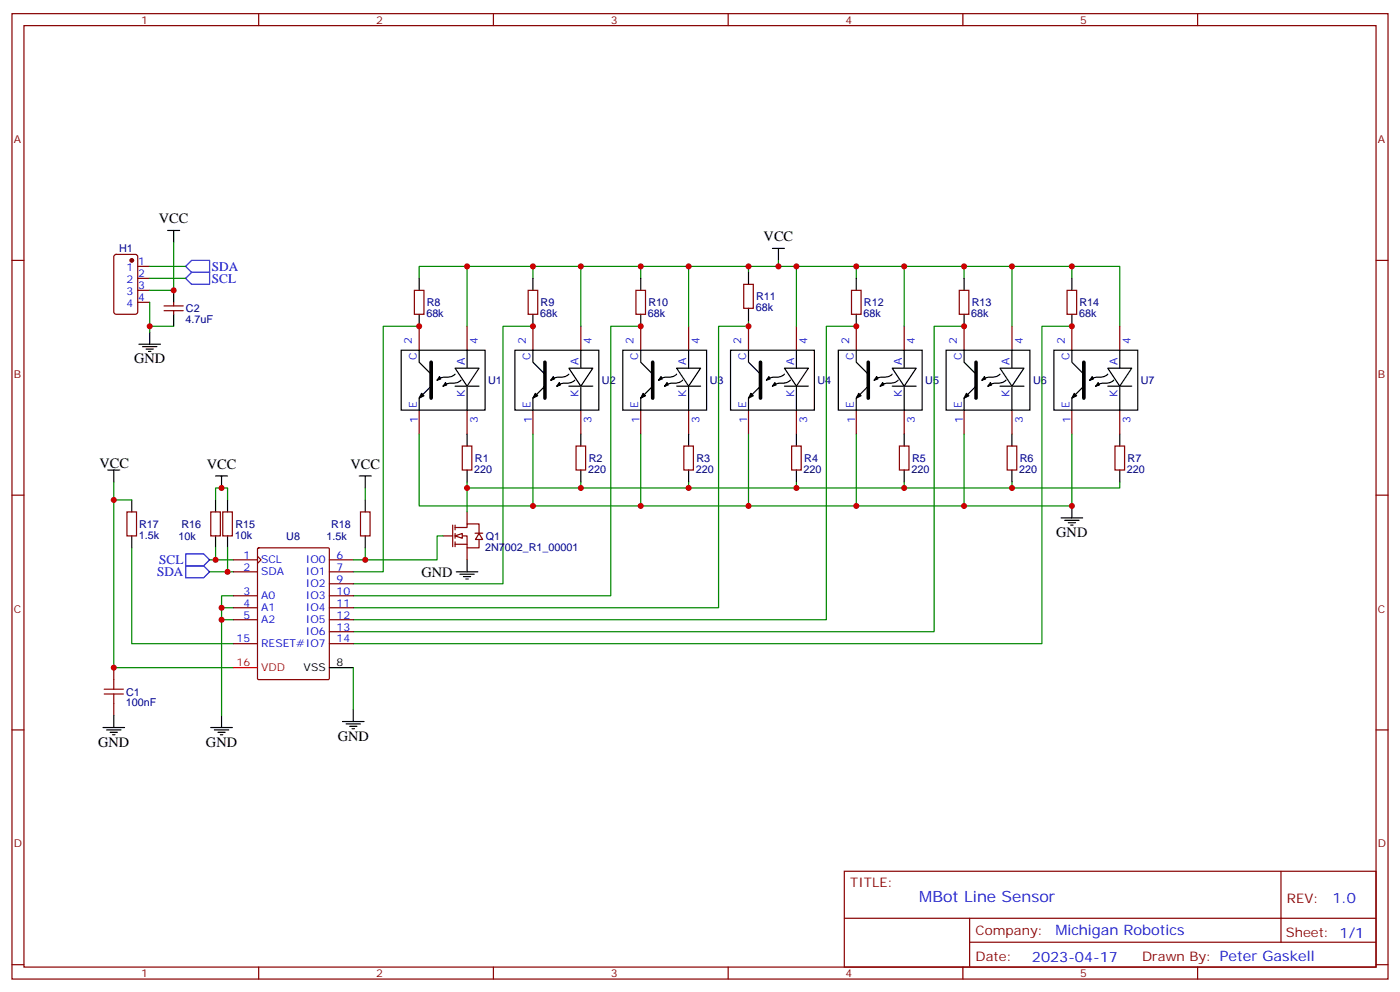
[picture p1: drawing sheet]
<svg xmlns="http://www.w3.org/2000/svg" width="412mm" height="292mm" viewBox="0 0 412 292" stroke-linecap="round" stroke-linejoin="round" font-family="sans-serif">
<g fill="none" stroke="#870000" stroke-width=".35">
<path d="M3.5 4h405.4v284.4h-405.4zM7.1 7.5h398.2v277.3h-398.2zM76.2 4v3.5M145.3 4v3.5M214.5 4v3.5M283.6 4v3.5M352.8 4v3.5M3.5 76.7h3.6M33.7 75.1l.5-.2h5.7l.6 .5 .1 16.5-.5 .6-5.9 .1-.6-.5-.1-16.5zM40.6 78.5h3.5M405.3 76.7h3.6M40.6 82h3.5"/>
<path d="M40.6 85.5h3.5M40.6 89h3.5M48.3 91.5h5.7M48.3 90.1h5.7M51.2 89v1.1M51.2 91.5v1.1M123.5 96.1v7.1M137.6 96.1v7.1M157 96.1v7.1M171.1 96.1v7.1M188.7 96.1v7.1M202.8 96.1v7.1"/>
<path d="M220.5 96.1v7.1M234.6 96.1v7.1M252.2 96.1v7.1M266.3 96.1v7.1M284 96.1v7.1M298.1 96.1v7.1M315.7 96.1v7.1M329.8 96.1v7.1M123.5 120.8v7M136.2 131.4h2.8v7h-2.8zM137.6 120.8v7M157 120.8v7"/>
<path d="M169.7 131.4h2.8v7h-2.8zM171.1 120.8v7M188.7 120.8v7M201.4 131.4h2.9v7h-2.9zM202.8 120.8v7M220.5 120.8v7M233.2 131.4h2.8v7h-2.8zM234.6 120.8v7M252.2 120.8v7M264.9 131.4h2.9v7h-2.9zM266.3 120.8v7M284 120.8v7"/>
<path d="M296.7 131.4h2.8v7h-2.8zM298.1 120.8v7M315.7 120.8v7M328.4 131.4h2.9v7h-2.9zM329.8 120.8v7M3.5 145.8h3.6M37.4 150.8h2.8v7h-2.8zM62.1 150.8h2.8v7h-2.8zM65.6 150.8h2.8v7h-2.8zM130.5 157.8h2.8M133.3 154.7v6.3M134.1 157.8h3.5v3.6h3.5v-2.5"/>
<path d="M134.1 155.4h3.5v-1.1h3.5v2.8M134.1 154.7v1.4M134.1 157.1v1.4M134.1 159.6v1.4M137.6 150.8v3.5M139.9 157h2.3M141.1 157.1l1.1 1.8h-2.1zM405.3 145.8h3.6M68.8 164.9h7M68.8 168.4h7M68.8 175.5h7M68.8 179h7"/>
<path d="M75.8 163.8l1.1 1.1-1.1 1M75.9 161.5l.3-.1h20.5l.3 .1v38.3l-.2 .3-20.6 .1-.3-.2zM97 164.9h7.1M97 168.4h7.1M97 175.5h7.1M97 179h7.1M97 171.9h7.1M134.1 160.3h3.5M137.6 161.4v3.5M33.5 196.6v3.6M68.8 182.5h7M68.8 189.6h7"/>
<path d="M97 182.5h7.1M97 186.1h7.1M97 189.6h7.1M3.5 215h3.6M33.5 207.2v3.5M405.3 215h3.6M248.7 256.6h156.6v28.2h-156.6zM377.3 256.6v20.9M248.7 270.5h156.5M285.6 277.5h119.6M285.6 270.5v14.1M3.5 284.1h3.6"/>
<path d="M76.2 284.8v3.6M145.3 284.8v3.6M214.5 284.8v3.6M283.6 284.8v3.6M352.8 284.8v3.6M405.3 284.1h3.6"/>
</g>
<g fill="none" stroke="#000" stroke-width=".35">
<path d="M49.4 67.9h3.5M51.2 67.9v3.5M44.1 97.9v3.5M51.2 85.5v3.5M51.2 92.6v3.5M40.9 101.4h6.4M42 102.1h4.2M43 102.8h2.2M43.7 103.5h.7M118.2 103.2h24.7v17.6h-24.7zM123.5 103.2v3.5l3.5 3.5M127 113.7l-3.5 3.6v3.5"/>
<path d="M129.5 110.9l.3 .7-1 .4zM131.2 112.7l.4 .7-1.1 .3zM134.1 108.4h7l-3.5 5.3zM134.1 110.2a4.6 4.6 0 0 1-3.6 .9l-1.1 .4-.6 .5M134.1 113.7h7M135.8 112a4.6 4.6 0 0 1-3.5 .9l-1.2 .4-.6 .4M137.6 103.2v5.2M137.6 114.1v6.7M151.7 103.2h24.7v17.6h-24.7zM157 103.2v3.5l3.5 3.5M160.5 113.7l-3.5 3.6v3.5M163 110.9l.3 .7-1 .4z"/>
<path d="M164.7 112.7l.4 .7-1.1 .3zM167.6 108.4h7l-3.5 5.3zM167.6 110.2a4.6 4.6 0 0 1-3.6 .9l-1.1 .4-.6 .5M167.6 113.7h7M169.3 112a4.6 4.6 0 0 1-3.5 .9l-1.2 .4-.6 .4M171.1 103.2v5.2M171.1 114.1v6.7M183.4 103.2h24.7v17.6h-24.7zM188.7 103.2v3.5l3.6 3.5M192.3 113.7l-3.6 3.6v3.5M194.7 110.9l.4 .7-1.1 .4zM196.5 112.7l.3 .7-1 .3z"/>
<path d="M199.3 108.4h7.1l-3.6 5.3zM199.3 110.2a4.6 4.6 0 0 1-3.5 .9l-1.2 .4-.6 .5M199.3 113.7h7.1M201.1 112a4.6 4.6 0 0 1-3.5 .9l-1.2 .4-.6 .4M202.8 103.2v5.2M202.8 114.1v6.7M215.2 103.2h24.7v17.6h-24.7zM220.5 103.2v3.5l3.5 3.5M224 113.7l-3.5 3.6v3.5M226.5 110.9l.3 .7-1 .4zM228.2 112.7l.4 .7-1.1 .3zM231.1 108.4h7l-3.5 5.3z"/>
<path d="M231.1 110.2a4.6 4.6 0 0 1-3.6 .9l-1.1 .4-.6 .5M231.1 113.7h7M232.8 112a4.6 4.6 0 0 1-3.5 .9l-1.2 .4-.6 .4M234.6 103.2v5.2M234.6 114.1v6.7M246.9 103.2h24.7v17.6h-24.7zM252.2 103.2v3.5l3.6 3.5M255.8 113.7l-3.6 3.6v3.5M258.2 110.9l.4 .7-1.1 .4zM260 112.7l.3 .7-1 .3zM262.8 108.4h7.1l-3.6 5.3zM262.8 110.2a4.6 4.6 0 0 1-3.5 .9l-1.2 .4-.6 .5"/>
<path d="M262.8 113.7h7.1M264.6 112a4.6 4.6 0 0 1-3.5 .9l-1.2 .4-.6 .4M266.3 103.2v5.2M266.3 114.1v6.7M278.7 103.2h24.7v17.6h-24.7zM284 103.2v3.5l3.5 3.5M287.5 113.7l-3.5 3.6v3.5M290 110.9l.3 .7-1 .4zM291.7 112.7l.4 .7-1.1 .3zM294.6 108.4h7l-3.5 5.3zM294.6 110.2a4.6 4.6 0 0 1-3.6 .9l-1.1 .4-.6 .5M294.6 113.7h7"/>
<path d="M296.3 112a4.6 4.6 0 0 1-3.5 .9l-1.2 .4-.6 .4M298.1 103.2v5.2M298.1 114.1v6.7M310.4 103.2h24.7v17.6h-24.7zM315.7 103.2v3.5l3.6 3.5M319.3 113.7l-3.6 3.6v3.5M321.7 110.9l.4 .7-1.1 .4zM323.5 112.7l.3 .7-1 .3zM326.3 108.4h7.1l-3.6 5.3zM326.3 110.2a4.6 4.6 0 0 1-3.5 .9l-1.2 .4-.6 .5M326.3 113.7h7.1M328.1 112a4.6 4.6 0 0 1-3.5 .9l-1.2 .4-.6 .4"/>
<path d="M329.8 103.2v5.2M329.8 114.1v6.7M31.7 138.4h3.6M33.5 138.4v3.6M137.6 127.8v3.6M137.6 138.4v3.6M171.1 127.8v3.6M171.1 138.4v3.6M202.8 127.8v3.6M202.8 138.4v3.6M234.6 127.8v3.6M234.6 138.4v3.6"/>
<path d="M266.3 127.8v3.6M266.3 138.4v3.6M298.1 127.8v3.6M298.1 138.4v3.6M329.8 127.8v3.6M329.8 138.4v3.6M38.8 147.2v3.6M38.8 157.8v3.6M63.5 147.2v3.6M63.5 157.8v3.6M63.5 140.2h3.5M65.3 140.2v3.5"/>
<path d="M67 147.2v3.6M67 157.8v3.6M97 196.6h7.1M30.3 214.3h6.4M31.4 215h4.2M32.5 215.7h2.1M33.2 216.4h.7M33.5 210.7v3.6M62.1 214.3h6.3M63.1 215h4.3M64.2 215.7h2.1M64.9 216.4h.7"/>
<path d="M65.3 210.7v3.6M100.9 212.5h6.3M102 213.2h4.2M103 213.9h2.1M103.7 214.6h.7M104.1 209v3.5"/>
</g>
<path d="M127 106.7v10.6M160.5 106.7v10.6M192.3 106.7v10.6M224 106.7v10.6M255.8 106.7v10.6M287.5 106.7v10.6M319.3 106.7v10.6" fill="none" stroke="#000" stroke-width="1.1"/>
<path d="M124.2 115.9l.7 .7-1.4 .7zM157.7 115.9l.7 .7-1.4 .7zM189.4 115.9l.7 .7-1.4 .7zM221.2 115.9l.7 .7-1.4 .7zM252.9 115.9l.7 .7-1.4 .7zM284.7 115.9l.7 .7-1.4 .7zM316.4 115.9l.7 .7-1.4 .7z" fill="#000" stroke="#000" stroke-width=".35"/>
<g fill="none" stroke="#008700" stroke-width=".35">
<path d="M44.1 78.5h10.6M51.2 71.4v14.1h-7.1M137.6 78.5v17.6M157 78.5h31.7v3.5M171.1 78.5v17.6M188.7 78.5h31.8v1.7M202.8 78.5v17.6M220.5 78.5h14.1v17.6M234.6 78.5h17.6v3.5M252.2 78.5h14.1v17.6M266.3 78.5h31.8v17.6M284 78.5v3.5"/>
<path d="M298.1 78.5h17.6M44.1 89v8.9M44.1 82h10.6M44.1 96.1h7.1M123.5 82v-3.5h33.5v3.5M123.5 96.1h-10.6v72.3h-8.8M157 96.1h-8.8v75.8h-44.1M188.7 96.1h-8.8v79.4h-75.8M220.5 94.3v1.8h-8.8v82.9h-107.6M252.2 96.1h-8.8v86.4h-139.3M284 96.1h-8.8v90h-171.1M315.7 82v-3.5h14.1v17.6"/>
<path d="M315.7 96.1h-8.8v93.5h-202.8M188.7 127.8v21.2h31.8M33.5 142v54.6h35.3M33.5 147.2h5.3M63.5 147.2v-3.5h3.5v3.5M38.8 161.4v28.2h30M61.7 164.9h7.1M61.7 168.4h7.1M63.5 161.4v3.5M67 161.4v7M68.8 179h-3.5v3.5M68.8 175.5h-3.5v3.5"/>
<path d="M68.8 182.5h-3.5v28.2M104.1 196.6v12.4"/>
</g>
<path d="M54.7 78.5l1.7-1.8h5.3v3.5h-5.3zM56.4 80.2h5.3v3.5h-5.3l-1.7-1.7zM54.7 163.1h5.3l1.7 1.8-1.7 1.8h-5.3zM54.7 166.7h5.3l1.7 1.7-1.7 1.8h-5.3z" fill="none" stroke="#00f" stroke-width=".35"/>
<path d="M30.7 204.4h5.6M30.7 203h5.6M33.5 200.2v2.8M33.5 204.4v2.8" fill="none" stroke="#a10000" stroke-width=".35"/>
<circle cx="38.8" cy="76.7" r=".53" fill="#870000" stroke="#870000" stroke-width=".35"/>
<path d="M68.8 196.6h7" fill="none" stroke="#f00" stroke-width=".35"/>
<path d="M134.1 157.8l2.1-.7v1.4z" fill="#fff" stroke="#870000" stroke-width=".35"/>
<g fill="none" stroke="#000" stroke-width=".35">
<path d="M227.5 73.2h3.6M229.3 73.2v3.5M123.5 82v3.5M123.5 92.6v3.5M157 82v3.5M157 92.6v3.5M188.7 82v3.5M188.7 92.6v3.5M220.5 80.2v3.5M220.5 90.8v3.5M252.2 82v3.5M252.2 92.6v3.5"/>
<path d="M284 82v3.5M284 92.6v3.5M315.7 82v3.5M315.7 92.6v3.5M105.8 140.2h3.6M107.6 140.2v3.5M107.6 147.2v3.6M107.6 157.8v3.6M312.6 152.5h6.3M313.6 153.2h4.3M314.7 154h2.1M315.4 154.7h.7"/>
<path d="M315.7 149v3.5M134.4 168.4h6.4M135.5 169.1h4.2M136.5 169.8h2.1M137.2 170.5h.7M137.6 164.9v3.5"/>
</g>
<g fill="none" stroke="#008700" stroke-width=".35">
<path d="M229.3 76.7v1.8M123.5 127.8v21.2h33.5M157 127.8v21.2h31.7M220.5 127.8v21.2h31.7M252.2 127.8v21.2h31.8M284 127.8v21.2h31.7v-21.2M107.6 143.7v3.5M130.5 157.8h-1.7v7.1h-24.7M137.6 142v8.8M171.1 142v1.7h-33.5M202.8 142v1.7h-31.7M234.6 142v1.7h-31.8"/>
<path d="M266.3 142v1.7h-31.7M298.1 142v1.7h-31.8M329.8 142v1.7h-31.7M107.6 161.4v3.5"/>
</g>
<path d="M122.1 85.5h2.8v7.1h-2.8zM155.6 85.5h2.8v7.1h-2.8zM187.3 85.5h2.8v7.1h-2.8zM219.1 83.7h2.8v7.1h-2.8zM250.8 85.5h2.8v7.1h-2.8zM282.6 85.5h2.8v7.1h-2.8zM314.3 85.5h2.8v7.1h-2.8zM106.2 150.8h2.8v7h-2.8z" fill="none" stroke="#870000" stroke-width=".35"/>
<g fill="#c00">
<circle cx="157" cy="78.5" r=".88"/>
<circle cx="188.7" cy="78.5" r=".88"/>
<circle cx="137.6" cy="78.5" r=".88"/>
<circle cx="171.1" cy="78.5" r=".88"/>
<circle cx="202.8" cy="78.5" r=".88"/>
<circle cx="220.5" cy="78.5" r=".88"/>
<circle cx="234.6" cy="78.5" r=".88"/>
<circle cx="252.2" cy="78.5" r=".88"/>
<circle cx="266.3" cy="78.5" r=".88"/>
<circle cx="284" cy="78.5" r=".88"/>
<circle cx="298.1" cy="78.5" r=".88"/>
<circle cx="315.7" cy="78.5" r=".88"/>
<circle cx="220.5" cy="96.1" r=".88"/>
<circle cx="63.5" cy="164.9" r=".88"/>
<circle cx="65.3" cy="182.5" r=".88"/>
<circle cx="65.3" cy="179" r=".88"/>
<circle cx="67" cy="168.4" r=".88"/>
<circle cx="65.3" cy="143.7" r=".88"/>
<circle cx="33.5" cy="147.2" r=".88"/>
<circle cx="33.5" cy="196.6" r=".88"/>
<circle cx="51.2" cy="85.5" r=".88"/>
<circle cx="44.1" cy="96.1" r=".88"/>
<circle cx="137.6" cy="143.7" r=".88"/>
<circle cx="171.1" cy="143.7" r=".88"/>
<circle cx="202.8" cy="143.7" r=".88"/>
<circle cx="234.6" cy="143.7" r=".88"/>
<circle cx="266.3" cy="143.7" r=".88"/>
<circle cx="298.1" cy="143.7" r=".88"/>
<circle cx="284" cy="149" r=".88"/>
<circle cx="252.2" cy="149" r=".88"/>
<circle cx="220.5" cy="149" r=".88"/>
<circle cx="188.7" cy="149" r=".88"/>
<circle cx="157" cy="149" r=".88"/>
<circle cx="315.7" cy="149" r=".88"/>
<circle cx="229.3" cy="78.5" r=".88"/>
<circle cx="107.6" cy="164.9" r=".88"/>
<circle cx="123.5" cy="96.1" r=".88"/>
<circle cx="157" cy="96.1" r=".88"/>
<circle cx="188.7" cy="96.1" r=".88"/>
<circle cx="252.2" cy="96.1" r=".88"/>
<circle cx="284" cy="96.1" r=".88"/>
<circle cx="315.7" cy="96.1" r=".88"/>
</g>
<text font-size="4.6" fill="#00f" x="270.8" y="265.6">MBot Line Sensor</text>
<g font-size="4.2">
<text x="46.8" y="65.8">VCC</text>
<text x="225" y="71.1">VCC</text>
<text x="39.5" y="107">GND</text>
<text x="29.3" y="137.7">VCC</text>
<text x="60.9" y="138.1">VCC</text>
<text x="103.2" y="138.1">VCC</text>
<text x="311.1" y="158.2">GND</text>
<text x="124.2" y="169.9">GND</text>
<text x="28.9" y="219.9">GND</text>
<text x="60.7" y="219.9">GND</text>
<text x="99.5" y="218.2">GND</text>
</g>
<g font-size="4.2" fill="#00f">
<text x="392.5" y="265.9">1.0</text>
<text x="310.9" y="275.4">Michigan Robotics</text>
<text x="304" y="283.2">2023-04-17</text>
</g>
<g font-size="3.9" fill="#00f">
<text x="62.4" y="83.3">SCL</text>
<text x="62.4" y="79.8">SDA</text>
<text x="46.9" y="166.2">SCL</text>
<text x="46.3" y="169.7">SDA</text>
</g>
<g font-size="3.9" fill="#800">
<text x="250.5" y="261.2">TITLE:</text>
<text x="379.1" y="265.9">REV:</text>
<text x="287.4" y="275.4">Company:</text>
<text x="378.7" y="276">Sheet: 1/1</text>
<text x="287.4" y="283.1">Date:</text>
<text x="336.4" y="283.2">Drawn By: Peter Gaskell</text>
</g>
<g font-size="3.2" fill="#800">
<text x="41.6" y="7">1</text>
<text x="110.8" y="7">2</text>
<text x="179.9" y="7">3</text>
<text x="249.1" y="7">4</text>
<text x="318.2" y="7">5</text>
<text x="4.1" y="42.1">A</text>
<text x="405.9" y="42.1">A</text>
<text x="4.1" y="111.3">B</text>
<text x="405.9" y="111.3">B</text>
<text x="4.1" y="180.4">C</text>
<text x="405.9" y="180.4">C</text>
<text x="4.1" y="249.6">D</text>
<text x="405.9" y="249.6">D</text>
<text x="41.6" y="287.8">1</text>
<text x="110.8" y="287.8">2</text>
<text x="179.9" y="287.8">3</text>
<text x="249.1" y="287.8">4</text>
<text x="318.2" y="287.8">5</text>
</g>
<g font-size="3.2" fill="#000080">
<text x="35.1" y="74.3">H1</text>
<text x="222.8" y="88.5">R11</text>
<text x="54.7" y="95.1">4.7uF</text>
<text x="54.8" y="91.9">C2</text>
<text x="125.6" y="93.4">68k</text>
<text x="125.7" y="90.2">R8</text>
<text x="159.1" y="93.4">68k</text>
<text x="159.3" y="90.2">R9</text>
<text x="190.9" y="93.4">68k</text>
<text x="191" y="90.2">R10</text>
<text x="222.6" y="91.7">68k</text>
<text x="254.4" y="93.4">68k</text>
<text x="254.5" y="90.2">R12</text>
<text x="286.1" y="93.4">68k</text>
<text x="286.3" y="90.2">R13</text>
<text x="317.9" y="93.4">68k</text>
<text x="318" y="90.2">R14</text>
<text x="143.8" y="113.1">U1</text>
<text x="177.3" y="113.1">U2</text>
<text x="209" y="113.1">U3</text>
<text x="240.8" y="113.1">U4</text>
<text x="272.5" y="113.1">U5</text>
<text x="304.3" y="113.1">U6</text>
<text x="336" y="113.1">U7</text>
<text x="139.9" y="136">R1</text>
<text x="173.4" y="136">R2</text>
<text x="205.2" y="136">R3</text>
<text x="236.9" y="136">R4</text>
<text x="268.7" y="136">R5</text>
<text x="300.4" y="136">R6</text>
<text x="332.2" y="136">R7</text>
<text x="139.7" y="139.3">220</text>
<text x="173.2" y="139.3">220</text>
<text x="205" y="139.3">220</text>
<text x="236.7" y="139.3">220</text>
<text x="268.5" y="139.3">220</text>
<text x="300.2" y="139.3">220</text>
<text x="332" y="139.3">220</text>
<text x="41" y="155.5">R17</text>
<text x="53.4" y="155.5">R16</text>
<text x="69.3" y="155.5">R15</text>
<text x="97.5" y="155.5">R18</text>
<text x="40.9" y="158.6">1.5k</text>
<text x="52.6" y="159">10k</text>
<text x="69.1" y="158.7">10k</text>
<text x="84.3" y="159">U8</text>
<text x="96.2" y="159">1.5k</text>
<text x="143.1" y="159">Q1</text>
<text x="142.9" y="162.3">2N7002_R1_00001</text>
<text x="37" y="208">100nF</text>
<text x="37.2" y="204.9">C1</text>
</g>
<g font-size="3.2" fill="#00f">
<text x="37.2" y="79.9">1</text>
<text x="37.2" y="83.4">2</text>
<text x="40.7" y="78.1">1</text>
<text x="40.7" y="81.6">2</text>
<text x="37.2" y="86.9">3</text>
<text x="40.7" y="85.2">3</text>
<text x="40.7" y="88.7">4</text>
<text x="37.2" y="90.5">4</text>
<text x="121.4" y="101.4" transform="rotate(-90 121.4 101.4)">2</text>
<text x="140.8" y="101.4" transform="rotate(-90 140.8 101.4)">4</text>
<text x="154.9" y="101.4" transform="rotate(-90 154.9 101.4)">2</text>
<text x="174.3" y="101.4" transform="rotate(-90 174.3 101.4)">4</text>
<text x="186.6" y="101.4" transform="rotate(-90 186.6 101.4)">2</text>
<text x="206" y="101.4" transform="rotate(-90 206 101.4)">4</text>
<text x="218.4" y="101.4" transform="rotate(-90 218.4 101.4)">2</text>
<text x="237.8" y="101.4" transform="rotate(-90 237.8 101.4)">4</text>
<text x="250.1" y="101.4" transform="rotate(-90 250.1 101.4)">2</text>
<text x="269.5" y="101.4" transform="rotate(-90 269.5 101.4)">4</text>
<text x="281.9" y="101.4" transform="rotate(-90 281.9 101.4)">2</text>
<text x="301.3" y="101.4" transform="rotate(-90 301.3 101.4)">4</text>
<text x="313.6" y="101.4" transform="rotate(-90 313.6 101.4)">2</text>
<text x="333" y="101.4" transform="rotate(-90 333 101.4)">4</text>
<text x="122.8" y="106.1" transform="rotate(-90 122.8 106.1)">C</text>
<text x="136.9" y="107.4" transform="rotate(-90 136.9 107.4)">A</text>
<text x="156.3" y="106.1" transform="rotate(-90 156.3 106.1)">C</text>
<text x="170.4" y="107.4" transform="rotate(-90 170.4 107.4)">A</text>
<text x="188" y="106.1" transform="rotate(-90 188 106.1)">C</text>
<text x="202.1" y="107.4" transform="rotate(-90 202.1 107.4)">A</text>
<text x="219.8" y="106.1" transform="rotate(-90 219.8 106.1)">C</text>
<text x="233.9" y="107.4" transform="rotate(-90 233.9 107.4)">A</text>
<text x="251.5" y="106.1" transform="rotate(-90 251.5 106.1)">C</text>
<text x="265.6" y="107.4" transform="rotate(-90 265.6 107.4)">A</text>
<text x="283.3" y="106.1" transform="rotate(-90 283.3 106.1)">C</text>
<text x="297.4" y="107.4" transform="rotate(-90 297.4 107.4)">A</text>
<text x="315" y="106.1" transform="rotate(-90 315 106.1)">C</text>
<text x="329.1" y="107.4" transform="rotate(-90 329.1 107.4)">A</text>
<text x="136.9" y="116.9" transform="rotate(-90 136.9 116.9)">K</text>
<text x="170.4" y="116.9" transform="rotate(-90 170.4 116.9)">K</text>
<text x="202.1" y="116.9" transform="rotate(-90 202.1 116.9)">K</text>
<text x="233.9" y="116.9" transform="rotate(-90 233.9 116.9)">K</text>
<text x="265.6" y="116.9" transform="rotate(-90 265.6 116.9)">K</text>
<text x="297.4" y="116.9" transform="rotate(-90 297.4 116.9)">K</text>
<text x="329.1" y="116.9" transform="rotate(-90 329.1 116.9)">K</text>
<text x="122.8" y="120.1" transform="rotate(-90 122.8 120.1)">E</text>
<text x="123.1" y="124.6" transform="rotate(-90 123.1 124.6)">1</text>
<text x="140.8" y="124.6" transform="rotate(-90 140.8 124.6)">3</text>
<text x="156.3" y="120.1" transform="rotate(-90 156.3 120.1)">E</text>
<text x="156.6" y="124.6" transform="rotate(-90 156.6 124.6)">1</text>
<text x="174.3" y="124.6" transform="rotate(-90 174.3 124.6)">3</text>
<text x="188" y="120.1" transform="rotate(-90 188 120.1)">E</text>
<text x="188.4" y="124.6" transform="rotate(-90 188.4 124.6)">1</text>
<text x="206" y="124.6" transform="rotate(-90 206 124.6)">3</text>
<text x="219.8" y="120.1" transform="rotate(-90 219.8 120.1)">E</text>
<text x="220.1" y="124.6" transform="rotate(-90 220.1 124.6)">1</text>
<text x="237.8" y="124.6" transform="rotate(-90 237.8 124.6)">3</text>
<text x="251.5" y="120.1" transform="rotate(-90 251.5 120.1)">E</text>
<text x="251.9" y="124.6" transform="rotate(-90 251.9 124.6)">1</text>
<text x="269.5" y="124.6" transform="rotate(-90 269.5 124.6)">3</text>
<text x="283.3" y="120.1" transform="rotate(-90 283.3 120.1)">E</text>
<text x="283.6" y="124.6" transform="rotate(-90 283.6 124.6)">1</text>
<text x="301.3" y="124.6" transform="rotate(-90 301.3 124.6)">3</text>
<text x="315" y="120.1" transform="rotate(-90 315 120.1)">E</text>
<text x="315.4" y="124.6" transform="rotate(-90 315.4 124.6)">1</text>
<text x="333" y="124.6" transform="rotate(-90 333 124.6)">3</text>
<text x="71.7" y="164.5">1</text>
<text x="76.9" y="165.9">SCL</text>
<text x="90.1" y="165.9">IO0</text>
<text x="99.1" y="164.5">6</text>
<text x="71.7" y="168.1">2</text>
<text x="76.9" y="169.5">SDA</text>
<text x="90.1" y="169.5">IO1</text>
<text x="90.1" y="173">IO2</text>
<text x="99.1" y="168.1">7</text>
<text x="99.1" y="171.6">9</text>
<text x="71.7" y="175.1">3</text>
<text x="71.7" y="178.6">4</text>
<text x="76.9" y="176.5">A0</text>
<text x="90.1" y="176.5">IO3</text>
<text x="99.1" y="175.1">10</text>
<text x="99.1" y="178.6">11</text>
<text x="71.7" y="182.2">5</text>
<text x="76.9" y="180.1">A1</text>
<text x="76.9" y="183.6">A2</text>
<text x="90.1" y="180.1">IO4</text>
<text x="90.1" y="183.6">IO5</text>
<text x="99.1" y="182.2">12</text>
<text x="99.1" y="185.7">13</text>
<text x="69.7" y="189.2">15</text>
<text x="76.9" y="190.6">RESET#IO7</text>
<text x="90.1" y="187.1">IO6</text>
<text x="99.1" y="189.2">14</text>
</g>
<g font-size="3.2" fill="#f00">
<text x="69.7" y="196.3">16</text>
<text x="76.9" y="197.7">VDD</text>
</g>
<g font-size="3.2">
<text x="89.5" y="197.7">VSS</text>
<text x="99.1" y="196.3">8</text>
</g>
</svg>
